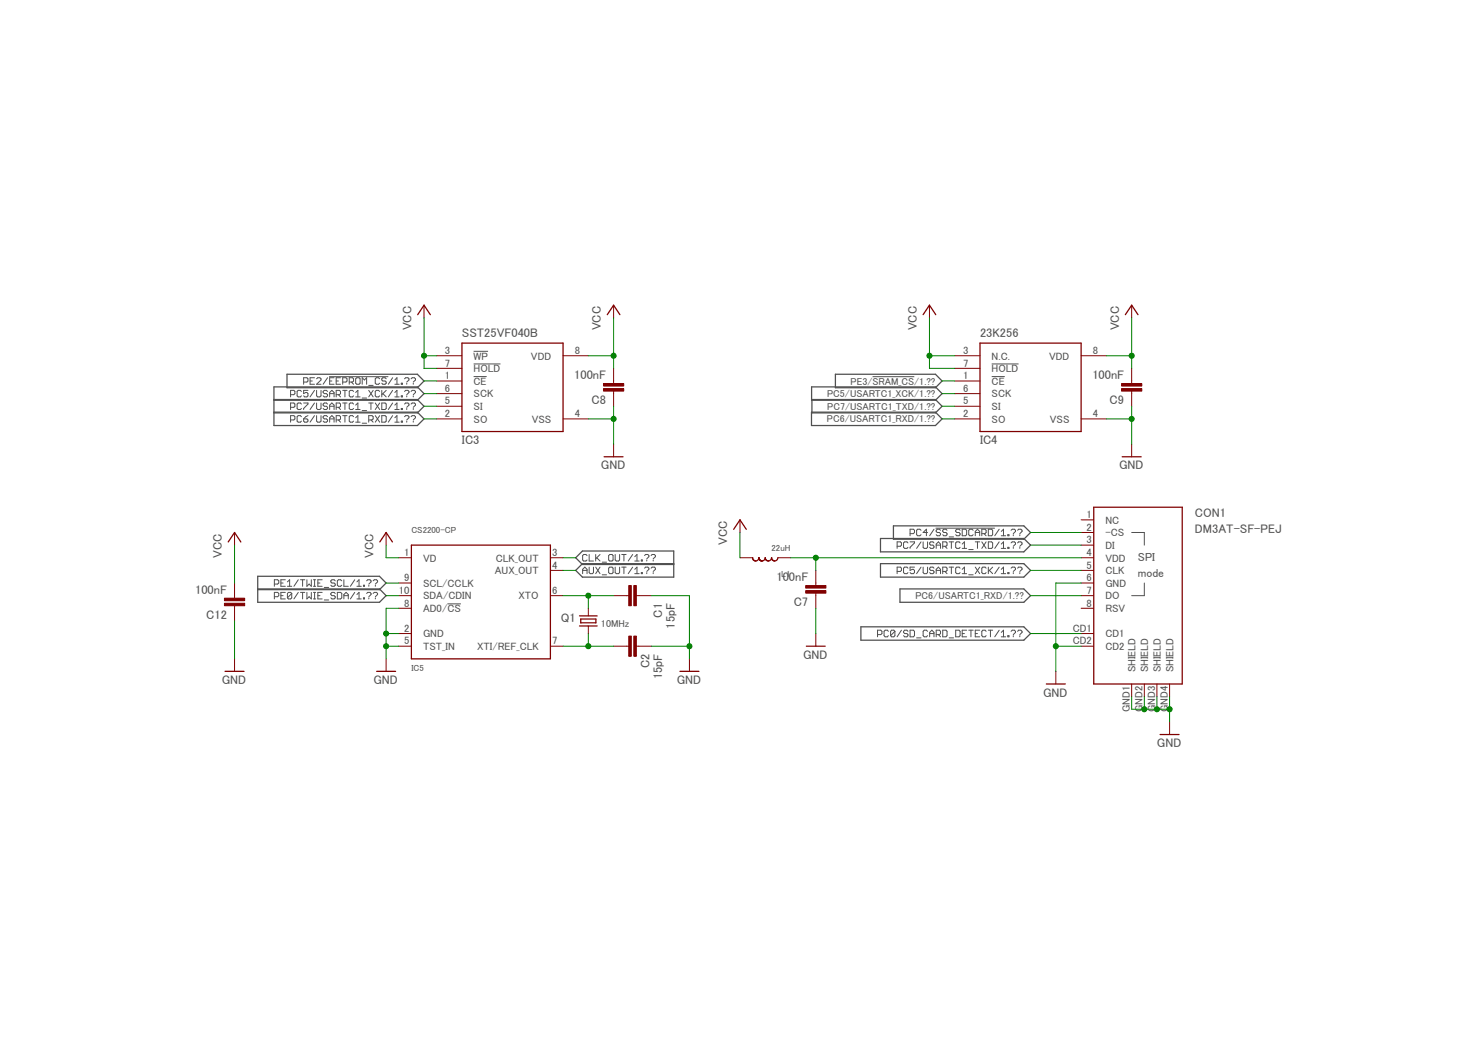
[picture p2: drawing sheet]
<svg xmlns="http://www.w3.org/2000/svg" width="297mm" height="210mm" viewBox="0 0 297 210" stroke-linecap="round" stroke-linejoin="round" font-family="sans-serif">
<g fill="none" stroke="#505050" stroke-width=".2">
<path d="M58.4 79.4h.7l.2-.3v-.4l-.2-.2h-.7v1.3M60.6 78.7l-.2-.2h-.5l-.2 .2v.9l.2 .2h.5l.2-.2M61 76.8h.7l.2-.2v-.4l-.2-.3h-.7v1.4M61.9 78.5h-.9v.6l.4-.2h.3l.2 .2v.5l-.2 .2h-.5l-.2-.2M62.3 76.6h.5M63.2 78.5l-.9 1.3M63.2 75.9h-.9v1.4h.9M63.6 78.5v1.1l.3 .2h.4l.2-.2v-1.1M63.6 76.2l.3-.3h.4l.2 .3v.2l-.9 .9h.9M65.8 78.7l-.2-.2h-.4l-.3 .2 .3 .4h.4l.2 .3v.2l-.2 .2h-.4l-.3-.2M65.8 75.9l-.9 1.4M66.2 75.7h11.8"/>
<path d="M66.3 79.8v-.9l.4-.4 .4 .4v.9M66.3 79.1h.8M66.3 76.6h.4M67.1 75.9h-.8v1.4h.8M67.6 79.4h.6l.2-.3v-.4l-.2-.2h-.6v1.3M67.6 76.6h.4M68 79.4l.4 .4M68.4 75.9h-.8v1.4h.8M68.9 78.5h.8M68.9 76.8h.6l.2-.2v-.4l-.2-.3h-.6v1.4M69.3 78.5v1.3M70.2 76.8h.6l.3-.2v-.4l-.3-.3h-.6v1.4"/>
<path d="M70.6 76.8l.5 .5M71.1 78.7l-.3-.2h-.4l-.2 .2v.9l.2 .2h.4l.3-.2M71.5 78.9l.4-.4v1.3M71.5 79.8h.9M71.5 76.2l.2-.3h.5l.2 .3v.8l-.2 .3h-.5l-.2-.3zM72.8 77.3v-1.4l.4 .5 .5-.5v1.4M74.1 78.5l.9 1.3M74.1 77.5h.9M75 78.5l-.9 1.3M76.3 78.7l-.2-.2h-.5l-.2 .2v.9l.2 .2h.5l.2-.2M76.3 76.2l-.2-.3h-.5l-.2 .3v.8l.2 .3h.5l.2-.3M76.7 78.5v1.3"/>
<path d="M76.9 79.1l.7 .7M77.6 76.2l-.2-.3h-.5l-.2 .3 .2 .4h.5l.2 .2v.2l-.2 .3h-.5l-.2-.3M77.6 78.5l-.9 .9M78.9 78.5l-.9 1.3M78.9 75.9l-.9 1.4M79.4 76.4l.4-.5v1.4M79.4 78.9l.4-.4v1.3M79.4 79.8h.8M79.4 77.3h.8M80.6 77h.3v.3h-.3zM80.6 79.6h.3v.2h-.3zM81.3 76.2l.2-.3h.5l.2 .3v.2l-.5 .4"/>
<path d="M81.3 78.7l.2-.2h.5l.2 .2v.2l-.5 .5M81.7 77v.3M81.7 79.6v.2M82.6 76.2l.2-.3h.5l.2 .3v.2l-.4 .4M82.6 78.7l.2-.2h.5l.2 .2v.2l-.4 .5M83.1 77v.3M83.1 79.6v.2M95.2 75.7h2.6M95.2 73.2h5.4M95.2 70.6h2.9M175.4 75.7h8.3M199.3 75.7h2.6"/>
<path d="M199.3 73.2h5.4M58.4 81.9h.7l.2-.2v-.5l-.2-.2h-.7v1.3M58.4 84.4h.7l.2-.2v-.4l-.2-.2h-.7v1.3M60.6 81.2l-.2-.2h-.5l-.2 .2v.9l.2 .2h.5l.2-.2M60.6 83.8l-.2-.2h-.5l-.2 .2v.9l.2 .2h.5l.2-.2M61 81h.9v.2l-.9 .9v.2M61 84.2h.7l.2 .5-.2 .2h-.5l-.2-.2zM61.9 83.6l-.9 .6M63.2 81l-.9 1.3M63.2 83.6l-.9 1.3M63.6 81v1.1l.3 .2h.4l.2-.2v-1.1M63.6 83.6v1.1l.3 .2h.4l.2-.2v-1.1"/>
<path d="M65.8 81.2l-.2-.2h-.4l-.3 .2 .3 .5h.4l.2 .2v.2l-.2 .2h-.4l-.3-.2M65.8 83.8l-.2-.2h-.4l-.3 .2 .3 .4h.4l.2 .2v.3l-.2 .2h-.4l-.3-.2M66.3 81.7h.8M66.3 82.3v-.9l.4-.4 .4 .4v.9M66.3 84.9v-.9l.4-.4 .4 .4v.9M66.3 84.2h.8M67.6 81.9h.6l.2-.2v-.5l-.2-.2h-.6v1.3M67.6 84.4h.6l.2-.2v-.4l-.2-.2h-.6v1.3M68 81.9l.4 .4M68 84.4l.4 .5M68.9 81h.8M68.9 83.6h.8"/>
<path d="M69.3 81v1.3M69.3 83.6v1.3M71.1 81.2l-.3-.2h-.4l-.2 .2v.9l.2 .2h.4l.3-.2M71.1 83.8l-.3-.2h-.4l-.2 .2v.9l.2 .2h.4l.3-.2M71.5 82.3h.9M71.5 81.4l.4-.4v1.3M71.5 84l.4-.4v1.3M71.5 84.9h.9M72.8 82.5h.9M72.8 80h.9M72.8 85.1h.9M74.1 81h.9"/>
<path d="M74.1 84.4h.7l.2-.2v-.4l-.2-.2h-.7v1.3M74.5 81v1.3M74.5 84.4l.5 .5M75.4 81l.9 1.3M75.4 83.6l.9 1.3M76.3 81l-.9 1.3M76.3 83.6l-.9 1.3M76.7 81h.7l.2 .2v.9l-.2 .2h-.7zM76.7 83.6h.7l.2 .2v.9l-.2 .2h-.7zM78.9 81l-.9 1.3M78.9 83.6l-.9 1.3M79.4 82.3h.8"/>
<path d="M79.4 81.4l.4-.4v1.3M79.4 84l.4-.4v1.3M79.4 84.9h.8M80.6 82.1h.3v.2h-.3zM80.6 84.7h.3v.2h-.3zM81.3 81.2l.2-.2h.5l.2 .2v.2l-.5 .5M81.3 83.8l.2-.2h.5l.2 .2v.2l-.5 .4M81.7 82.1v.2M81.7 84.7v.2M82.6 81.2l.2-.2h.5l.2 .2v.2l-.4 .5M82.6 83.8l.2-.2h.5l.2 .2v.2l-.4 .4M83.1 82.1v.2"/>
<path d="M83.1 84.7v.2M55.1 117.4h.7l.2-.2v-.4l-.2-.2h-.7v1.3M55.1 120h.7l.2-.2v-.5l-.2-.2h-.7v1.3M56.5 119.8h.4M56.5 117.2h.4M57.3 119.1h-.8v1.3h.8M57.3 116.6h-.8v1.3h.8M57.8 117.9h.8M57.8 117l.4-.4v1.3M58.6 119.3l-.2-.2h-.4l-.2 .2v.9M58.6 119.3v.9l-.2 .2h-.4l-.2-.2M58.6 119.3l-.8 .9"/>
<path d="M59.9 119.1l-.8 1.3M59.9 116.6l-.8 1.3M60.4 119.1h.9M60.4 116.6h.9M60.8 116.6v1.3M60.8 119.1v1.3M61.7 116.6v1.3l.4-.5 .5 .5v-1.3M61.7 119.1v1.3l.4-.4 .5 .4v-1.3M63 119.1h.4M63 116.6h.4M63 117.9h.4M63.2 116.6v1.3"/>
<path d="M63.2 119.1v1.3M63.9 119.8h.4M63.9 117.2h.4M64.7 119.1h-.8v1.3h.8M64.7 116.6h-.8v1.3h.8M65.2 118.1h.9M67.4 119.3l-.3-.2h-.4l-.2 .2 .2 .5h.4l.3 .2v.2l-.3 .2h-.4l-.2-.2M67.4 116.8l-.3-.2h-.4l-.2 .2 .2 .4h.4l.3 .2v.3l-.3 .2h-.4l-.2-.2M67.8 119.1h.7l.2 .2v.9l-.2 .2h-.7zM68.7 116.8l-.2-.2h-.5l-.2 .2v.9l.2 .2h.5l.2-.2M69.1 119.8h.9M69.1 116.6v1.3h.9"/>
<path d="M71.3 119.1l-.9 1.3M71.3 116.6l-.9 1.3M71.7 119.5l.5-.4v1.3M71.7 117l.5-.4v1.3M71.7 117.9h.9M73 117.7h.3v.2h-.3zM73.7 116.8l.2-.2h.5l.2 .2v.2l-.5 .4M73.7 119.3l.2-.2h.5l.2 .2v.2l-.5 .5M74.1 117.7v.2M75 119.3l.2-.2h.5l.2 .2v.2l-.5 .5M75 116.8l.2-.2h.5l.2 .2v.2l-.5 .4M75.4 117.7v.2"/>
<path d="M117.1 114.7h.9M117.1 115.3v-.8l.4-.5 .5 .5v.8M118 111.7l-.2-.2h-.5l-.2 .2v.9l.2 .2h.5l.2-.2M118.4 114v1.1l.2 .2h.5l.2-.2v-1.1M118.4 111.5v1.3h.9M119.7 111.5v1.3M119.7 114l.9 1.3M119.9 112.1l.7 .7M120.6 111.5l-.9 .9M120.6 114l-.9 1.3M121 115.6h.9M121 113h.9"/>
<path d="M122.3 114.2l.3-.2h.4l.2 .2v.9l-.2 .2h-.4l-.3-.2zM122.3 111.7l.3-.2h.4l.2 .2v.9l-.2 .2h-.4l-.3-.2zM123.6 114v1.1l.3 .2h.4l.2-.2v-1.1M123.6 111.5v1.1l.3 .2h.4l.2-.2v-1.1M124.9 114h.9M124.9 111.5h.9M125.4 111.5v1.3M125.4 114v1.3M127.1 111.5l-.8 1.3M127.1 114l-.8 1.3M127.6 115.3h.9M127.6 112.8h.9"/>
<path d="M127.6 111.9l.4-.4v1.3M127.6 114.5l.4-.5v1.3M128.9 115.1h.2v.2h-.2zM128.9 112.6h.2v.2h-.2zM129.5 114.2l.3-.2h.4l.2 .2v.3l-.4 .4M129.5 111.7l.3-.2h.4l.2 .2v.2l-.4 .5M130 112.6v.2M130 115.1v.2M130.9 114.2l.2-.2h.4l.2 .2v.3l-.4 .4M130.9 111.7l.2-.2h.4l.2 .2v.2l-.4 .5M131.3 112.6v.2M131.3 115.1v.2"/>
<path d="M180.3 109.8h.7l.2-.2v-.4l-.2-.3h-.7v1.4M180.3 114.9h.7l.2-.2v-.5l-.2-.2h-.7v1.3M182.5 109.2l-.2-.3h-.5l-.2 .3v.8l.2 .3h.5l.2-.3M182.5 114.2l-.2-.2h-.5l-.2 .2v.9l.2 .2h.5l.2-.2M182.9 108.9h.9v.3l-.9 .8v.3M182.9 107.3h.7l.2-.2v-.5l-.2-.2h-.7v1.3M183.8 114h-.9v.7l.7-.2 .2 .2v.4l-.2 .2h-.5l-.2-.2M185.1 108.9l-.9 1.4M185.1 114l-.9 1.3M185.1 106.6l-.2-.2h-.5l-.2 .2v.9l.2 .2h.5l.2-.2M185.5 108.9v1.1l.2 .3h.5l.2-.3v-1.1M185.5 114v1.1l.2 .2h.5l.2-.2v-1.1"/>
<path d="M186.4 107.1h-.9l.7-.7v1.3M187.7 109.2l-.2-.3h-.5l-.2 .3 .2 .4h.5l.2 .2-.2 .5h-.5l-.2-.3M187.7 114.2l-.2-.2h-.5l-.2 .2 .2 .5h.5l.2 .2-.2 .4h-.5l-.2-.2M187.7 106.4l-.9 1.3M188.1 106.2h11.8M188.2 109.6h.8M188.2 110.3v-.9l.4-.5 .4 .5v.9M188.2 115.3v-.8l.4-.5 .4 .5v.8M188.2 114.7h.8M189 106.6l-.2-.2h-.4l-.2 .2 .2 .5h.4l.2 .2-.2 .4h-.4l-.2-.2M189.5 109.8h.6l.2-.2v-.4l-.2-.3h-.6v1.4M189.5 114.9h.6l.2-.2v-.5l-.2-.2h-.6v1.3"/>
<path d="M189.9 109.8l.4 .5M189.9 114.9l.4 .4M190.3 106.6l-.2-.2h-.4l-.2 .2v.2l.2 .3h.4l.2 .4-.2 .2h-.4l-.2-.2M190.8 108.9h.8M190.8 114h.8M190.8 107.9h.8M191.2 108.9v1.4M191.2 114v1.3M193 106.6l-.3-.2h-.4l-.2 .2v.2l.2 .3h.4l.3 .2-.3 .4h-.4l-.2-.2M193 109.2l-.3-.3h-.4l-.2 .3v.8l.2 .3h.4l.3-.3M193 114.2l-.3-.2h-.4l-.2 .2v.9l.2 .2h.4l.3-.2M193.4 110.3h.9"/>
<path d="M193.4 109.4l.4-.5v1.4M193.4 114.5l.4-.5v1.3M193.4 115.3h.9M193.4 106.4h.6l.3 .2v.9l-.3 .2h-.6zM194.7 110.5h.9M194.7 115.6h.9M195.6 106.6l-.3-.2h-.4l-.2 .2v.9l.2 .2h.4l.3-.2M196 107.1h.9M196 108.9h.9M196 107.7v-.9l.4-.4 .5 .4v.9M196 114l.9 1.3M196.4 108.9v1.4"/>
<path d="M196.9 114l-.9 1.3M197.3 108.9l.9 1.4M197.3 107.3h.7l.2-.2v-.5l-.2-.2h-.7v1.3M197.8 107.3l.4 .4M198.2 108.9l-.9 1.4M198.2 114.2l-.2-.2h-.5l-.2 .2v.9l.2 .2h.5l.2-.2M198.6 108.9h.7l.2 .3v.8l-.2 .3h-.7zM198.6 106.4h.7l.2 .2v.9l-.2 .2h-.7zM198.6 114v1.3M198.8 114.7l.7 .6M199.5 114l-.9 .9M200.8 108.9l-.9 1.4"/>
<path d="M200.8 114l-.9 1.3M200.8 106.4l-.9 1.3M201.2 110.3h.9M201.2 109.4l.5-.5v1.4M201.2 106.8l.5-.4v1.3M201.2 114.5l.5-.5v1.3M201.2 115.3h.9M201.2 107.7h.9M202.5 110h.3v.3h-.3zM202.5 107.5h.3v.2h-.3zM202.5 115.1h.3v.2h-.3zM203.2 109.2l.2-.3h.5l.2 .3v.2l-.5 .4"/>
<path d="M203.2 106.6l.2-.2h.5l.2 .2v.2l-.5 .5M203.2 114.2l.2-.2h.5l.2 .2v.3l-.5 .4M203.6 107.5v.2M203.6 110v.3M203.6 115.1v.2M204.5 109.2l.2-.3h.5l.2 .3v.2l-.4 .4M204.5 106.6l.2-.2h.5l.2 .2v.2l-.4 .5M204.5 114.2l.2-.2h.5l.2 .2v.3l-.4 .4M205 107.5v.2M205 110v.3M205 115.1v.2M227.4 107.1h2.6v2.5"/>
<path d="M230 117.2v2.6h-2.6M63 120.4h.4M65.2 120.6h.9M69.1 120.4v-.9l.5-.4 .4 .4v.9M71.7 120.4h.9M73 120.2h.3v.2h-.3zM74.1 120.2v.2M75.4 120.2v.2M89.9 121.4h2.7M176.4 127.6h.6l.2-.2v-.5l-.2-.2h-.6v1.3M178.5 126.9l-.2-.2h-.4l-.2 .2v.9l.2 .2h.4l.2-.2M179.9 126.9l-.3-.2h-.4l-.2 .2v.9"/>
<path d="M179.9 126.9v.9l-.3 .2h-.4l-.2-.2M179.9 126.9l-.9 .9M181.2 126.7l-.9 1.3M182.5 126.9l-.2-.2h-.5l-.2 .2 .2 .5h.5l.2 .2-.2 .4h-.5l-.2-.2M182.9 126.7h.7l.2 .2v.9l-.2 .2h-.7zM184.2 128.2h.9M186.4 126.9l-.2-.2h-.5l-.2 .2v.9l.2 .2h.5l.2-.2M186.8 128v-.9l.5-.4 .4 .4v.9M186.8 127.4h.9M188.2 127.6h.6l.2-.2v-.5l-.2-.2h-.6v1.3M188.6 127.6l.4 .4M189.5 126.7h.6l.2 .2v.9l-.2 .2h-.6z"/>
<path d="M190.8 128.2h.8M192.1 126.7h.6l.3 .2v.9l-.3 .2h-.6zM193.4 127.4h.4M194.3 126.7h-.9v1.3h.9M194.7 126.7h.9M195.1 126.7v1.3M196 127.4h.4M196.9 126.7h-.9v1.3h.9M198.2 126.9l-.2-.2h-.5l-.2 .2v.9l.2 .2h.5l.2-.2M198.6 126.7h.9M199.1 126.7v1.3M200.8 126.7l-.9 1.3"/>
<path d="M201.2 127.1l.5-.4v1.3M201.2 128h.9M202.5 127.8h.3v.2h-.3zM203.2 126.9l.2-.2h.5l.2 .2v.2l-.5 .5M203.6 127.8v.2M204.5 126.9l.2-.2h.5l.2 .2v.2l-.4 .5M205 127.8v.2"/>
</g>
<g fill="none" stroke="#505050" stroke-width=".25">
<path d="M57.7 75.2h26.2l1.3 1.4-1.3 1.4h-26.2zM163.1 77.8h24.9l1.3 1.3-1.3 1.4h-24.9zM167.9 75.2h20.1l1.3 1.4-1.3 1.4h-20.1zM55.1 80.3h28.8l1.3 1.4-1.3 1.3h-28.8M55.1 80.5h28.8l1.3-1.4-1.3-1.3h-28.8v7.8h28.8l1.3-1.4-1.3-1.3h-28.8M163.1 82.9h24.9l1.3 1.3-1.3 1.4h-24.9zM163.2 80.3h24.8l1.3 1.4-1.3 1.3h-24.8zM51.8 118.4h24.5l1.3 1.4-1.3 1.3h-24.5v-5.2h24.5l1.3 1.3-1.3 1.4h-24.5M135.4 113.3h-18.3l-1.4 1.4 1.4 1.3h18.3v-5.2h-18.3l-1.4 1.3 1.4 1.4h18.3M177 108.3h28.8l1.3 1.3-1.3 1.4h-28.8zM177 113.3h28.8l1.3 1.4-1.3 1.3h-28.8zM179.6 105.7h26.2l1.3 1.4-1.3 1.3h-26.2z"/>
<path d="M180.9 118.4h24.9l1.3 1.4-1.3 1.3h-24.9zM173 126h32.8l1.3 1.4-1.3 1.3h-32.8z"/>
</g>
<g fill="none" stroke="#800000" stroke-width=".2">
<path d="M85.2 61.4v2.5M87.8 76.6h5M87.8 79.1h5M87.8 74.1h5M87.8 71.5h5M113.2 71.5h5M123.3 61.4v2.5M123.3 74.1v3M123.3 78.6v3.1M186.8 61.4v2.5M191.9 76.6h5.1M191.9 79.1h5.1"/>
<path d="M191.9 74.1h5.1M191.9 71.5h5.1M217.3 71.5h5.1M227.4 61.4v2.5M227.4 74.1v3M227.4 78.6v3.1M87.8 81.7h5M87.8 84.2h5M113.2 84.2h5M123.3 89.3v2.5M191.9 81.7h5.1M191.9 84.2h5.1"/>
<path d="M217.3 84.2h5.1M227.4 89.3v2.5M47.1 107.1v2.5M47.1 117.2v3.1M77.6 107.1v2.5M80.1 119.8h2.6M80.1 112.1h2.6M80.1 117.2h2.6M110.6 119.8h2.6M110.6 112.1h2.6M110.6 114.7h2.6M123.3 119.8h3.1"/>
<path d="M127.9 119.8h3M148.7 112.1h2.6M148.7 104.5v2.6M156.3 112.1h2.6M164 114.7v3M164 119.3v3M217.3 119.8h2.5M217.3 112.1h2.5M217.3 117.2h2.5M217.3 114.7h2.5M217.3 107.1h2.5M217.3 109.6h2.5"/>
<path d="M217.3 104.5h2.5M47.1 121.8v3M47.1 132.5v2.5M77.6 132.5v2.5M80.1 129.9h2.6M80.1 122.3h2.6M80.1 127.4h2.6M110.6 129.9h2.6M118.2 122.3v1.5M118.2 125.9v1.5M123.3 129.9h3.1M127.9 129.9h3"/>
<path d="M138.6 132.5v2.5M164 127.4v2.5M212.2 135v2.5M217.3 129.9h2.5M217.3 122.3h2.5M217.3 127.4h2.5M227.4 137.5v2.6M230 137.5v2.6M232.5 137.5v2.6M235.1 137.5v2.6M235.1 145.1v2.6"/>
</g>
<g fill="#800000" stroke="#800000" stroke-width=".2">
<path d="M121.3 77.1h4v.5h-4z"/>
<path d="M121.3 78.1h4v.5h-4z"/>
<path d="M225.4 77.1h4.1v.5h-4.1z"/>
<path d="M225.4 78.1h4.1v.5h-4.1z"/>
<path d="M126.4 117.7h.5v4.1h-.5z"/>
<path d="M127.4 117.7h.5v4.1h-.5z"/>
<path d="M126.4 127.9h.5v4.1h-.5z"/>
<path d="M127.4 127.9h.5v4.1h-.5z"/>
<path d="M45.1 120.3h4.1v.5h-4.1z"/>
<path d="M45.1 121.3h4.1v.5h-4.1z"/>
<path d="M161.9 117.7h4.1v.5h-4.1z"/>
<path d="M161.9 118.7h4.1v.6h-4.1z"/>
</g>
<g fill="none" stroke="#800000" stroke-width=".25">
<path d="M83.9 63.3l1.3-1.9 1.3 1.9M92.8 69h20.4v17.8h-20.4zM122 63.3l1.3-1.9 1.3 1.9M185.5 63.3l1.3-1.9 1.3 1.9M197 69h20.3v17.8h-20.3zM226.2 63.3l1.2-1.9 1.3 1.9M121.4 91.8h3.8M225.5 91.8h3.8M45.9 109l1.2-1.9 1.3 1.9M76.3 109l1.3-1.9 1.3 1.9M82.7 109.6h27.9v22.9h-27.9zM147.4 106.4l1.3-1.9 1.3 1.9"/>
<path d="M151.3 112.1a.63 .63 0 0 0 .6 .7 .63 .63 0 0 0 .6-.7 .63 .63 0 0 0 .7 .7 .63 .63 0 0 0 .6-.7 .63 .63 0 0 0 .6 .7 .63 .63 0 0 0 .7-.7 .63 .63 0 0 0 .6 .7 .63 .63 0 0 0 .6-.7M219.8 102h17.8v35.5h-17.8zM45.2 135h3.8M75.7 135h3.8M116.5 123.8h3.5M116.5 125.9h3.5M116.7 124.5h3.1v.7h-3.1zM136.7 135h3.8M162.1 129.9h3.7M210.3 137.5h3.8M233.2 147.7h3.8"/>
</g>
<g fill="none" stroke="#008000" stroke-width=".2">
<path d="M85.2 71.5h2.6M85.2 63.9v10.2h2.6M85.2 79.1h2.6M85.2 76.6h2.6M118.2 71.5h5.1M123.3 63.9v10.2M186.8 71.5h5.1M186.8 63.9v10.2h5.1M189.3 79.1h2.6M189.3 76.6h2.6M222.4 71.5h5M227.4 63.9v10.2"/>
<path d="M85.2 84.2h2.6M85.2 81.7h2.6M118.2 84.2h5.1M123.3 81.7v7.6M189.3 84.2h2.6M189.3 81.7h2.6M222.4 84.2h5M227.4 81.7v7.6M47.1 109.6v7.6M77.6 119.8h2.5M77.6 109.6v2.5h2.5M77.6 117.2h2.5"/>
<path d="M113.2 119.8h10.1M113.2 112.1h2.5M113.2 114.7h2.5M118.2 119.8v2.5M130.9 119.8h7.7v12.7M148.7 107.1v5M158.9 112.1h58.4M164 112.1v2.6M207.1 119.8h10.2M207.1 109.6h10.2M207.1 114.7h10.2M207.1 107.1h10.2"/>
<path d="M217.3 117.2h-5.1v17.8M47.1 124.8v7.7M77.6 129.9h2.5M77.6 127.4h2.5M80.1 122.3h-2.5v10.2M113.2 129.9h10.1M118.2 127.4v2.5M130.9 129.9h7.7M164 122.3v5.1M207.1 127.4h10.2M212.2 129.9h5.1M227.4 140.1v2.5h7.7"/>
<path d="M230 140.1v2.5M232.5 140.1v2.5M235.1 140.1v5"/>
</g>
<g fill="#008000" stroke="#008000" stroke-width=".2">
<circle cx="227.4" cy="84.2" r=".51"/>
<circle cx="123.3" cy="84.2" r=".51"/>
<circle cx="138.6" cy="129.9" r=".51"/>
<circle cx="77.6" cy="127.4" r=".51"/>
<circle cx="77.6" cy="129.9" r=".51"/>
<circle cx="212.2" cy="129.9" r=".51"/>
<circle cx="235.1" cy="142.6" r=".51"/>
<circle cx="232.5" cy="142.6" r=".51"/>
<circle cx="230" cy="142.6" r=".51"/>
<circle cx="227.4" cy="71.5" r=".51"/>
<circle cx="186.8" cy="71.5" r=".51"/>
<circle cx="85.2" cy="71.5" r=".51"/>
<circle cx="123.3" cy="71.5" r=".51"/>
<circle cx="118.2" cy="129.9" r=".51"/>
<circle cx="118.2" cy="119.8" r=".51"/>
<circle cx="164" cy="112.1" r=".51"/>
</g>
<g font-size="2.5" fill="#505050">
<text x="82.7" y="66.4" transform="rotate(-90 82.7 66.4)">VCC</text>
<text x="92.8" y="67.7">SST25VF040B</text>
<text x="120.8" y="66.4" transform="rotate(-90 120.8 66.4)">VCC</text>
<text x="184.3" y="66.4" transform="rotate(-90 184.3 66.4)">VCC</text>
<text x="197" y="67.7">23K256</text>
<text x="224.9" y="66.4" transform="rotate(-90 224.9 66.4)">VCC</text>
<text x="115.4" y="76.2">100nF</text>
<text x="219.5" y="76.2">100nF</text>
<text x="118.9" y="81.3">C8</text>
<text x="223" y="81.3">C9</text>
<text x="92.8" y="89.3">IC3</text>
<text x="197" y="89.3">IC4</text>
<text x="120.8" y="94.4">GND</text>
<text x="224.9" y="94.4">GND</text>
<text x="240.1" y="107.1">DM3AT-SF-PEJ</text>
<text x="240.1" y="104">CON1</text>
<text x="44.6" y="112.1" transform="rotate(-90 44.6 112.1)">VCC</text>
<text x="75.1" y="112.1" transform="rotate(-90 75.1 112.1)">VCC</text>
<text x="146.2" y="109.6" transform="rotate(-90 146.2 109.6)">VCC</text>
<text x="39.2" y="119.4">100nF</text>
<text x="156.1" y="116.8">100nF</text>
<text x="41.5" y="124.5">C12</text>
<text x="112.7" y="125.1">Q1</text>
<text x="133.1" y="124.2" transform="rotate(-90 133.1 124.2)">C1</text>
<text x="159.5" y="121.9">C7</text>
<text x="135.6" y="126.4" transform="rotate(-90 135.6 126.4)">15pF</text>
<text x="44.6" y="137.5">GND</text>
<text x="75.1" y="137.5">GND</text>
<text x="130.6" y="134.3" transform="rotate(-90 130.6 134.3)">C2</text>
<text x="133.1" y="136.6" transform="rotate(-90 133.1 136.6)">15pF</text>
<text x="136" y="137.5">GND</text>
<text x="161.4" y="132.5">GND</text>
<text x="209.7" y="140.1">GND</text>
<text x="232.5" y="150.2">GND</text>
</g>
<g font-size="2.3" fill="#505050">
<text x="228.7" y="112.8">SPI</text>
<text x="228.7" y="116">mode</text>
</g>
<g font-size="2.1" fill="#505050">
<text x="89.4" y="71.2">3</text>
<text x="115.5" y="71.2">8</text>
<text x="193.5" y="71.2">3</text>
<text x="219.6" y="71.2">8</text>
<text x="89.4" y="76.2">1</text>
<text x="89.4" y="73.7">7</text>
<text x="95.2" y="77.4">CE</text>
<text x="95.2" y="72.3">WP</text>
<text x="95.2" y="74.8">HOLD</text>
<text x="106.7" y="72.3">VDD</text>
<text x="193.5" y="76.2">1</text>
<text x="193.5" y="73.7">7</text>
<text x="199.3" y="77.4">CE</text>
<text x="199.3" y="74.8">HOLD</text>
<text x="199.3" y="72.3">N.C.</text>
<text x="210.8" y="72.3">VDD</text>
<text x="89.4" y="78.8">6</text>
<text x="89.4" y="81.3">5</text>
<text x="89.4" y="83.9">2</text>
<text x="95.2" y="79.9">SCK</text>
<text x="95.2" y="82.4">SI</text>
<text x="115.5" y="83.9">4</text>
<text x="193.5" y="78.8">6</text>
<text x="193.5" y="81.3">5</text>
<text x="193.5" y="83.9">2</text>
<text x="199.3" y="79.9">SCK</text>
<text x="199.3" y="82.4">SI</text>
<text x="219.6" y="83.9">4</text>
<text x="95.2" y="85">SO</text>
<text x="106.9" y="85">VSS</text>
<text x="199.3" y="85">SO</text>
<text x="211" y="85">VSS</text>
<text x="218.4" y="106.7">2</text>
<text x="218.4" y="104.2">1</text>
<text x="222.2" y="107.8">-CS</text>
<text x="222.2" y="105.3">NC</text>
<text x="81.2" y="111.8">1</text>
<text x="85" y="112.9">VD</text>
<text x="99.6" y="112.9">CLK_OUT</text>
<text x="111" y="111.8">3</text>
<text x="218.4" y="109.2">3</text>
<text x="218.4" y="111.8">4</text>
<text x="222.2" y="110.4">DI</text>
<text x="222.2" y="112.9">VDD</text>
<text x="80.2" y="119.4">10</text>
<text x="81.2" y="116.9">9</text>
<text x="85" y="118">SCL/CCLK</text>
<text x="99.5" y="115.4">AUX_OUT</text>
<text x="111" y="119.4">6</text>
<text x="111" y="114.3">4</text>
<text x="218.4" y="114.3">5</text>
<text x="218.4" y="119.4">7</text>
<text x="218.4" y="116.9">6</text>
<text x="222.2" y="115.4">CLK</text>
<text x="222.2" y="118">GND</text>
<text x="81.2" y="121.9">8</text>
<text x="85" y="120.5">SDA/CDIN</text>
<text x="85" y="123.1">AD0/CS</text>
<text x="104.2" y="120.5">XTO</text>
<text x="218.4" y="121.9">8</text>
<text x="222.2" y="120.5">DO</text>
<text x="222.2" y="123.1">RSV</text>
<text x="81.2" y="127">2</text>
<text x="81.2" y="129.6">5</text>
<text x="85" y="128.1">GND</text>
<text x="85" y="130.7">TST_IN</text>
<text x="95.9" y="130.7">XTI/REF_CLK</text>
<text x="111" y="129.6">7</text>
<text x="215.6" y="127">CD1</text>
<text x="215.6" y="129.6">CD2</text>
<text x="222.2" y="128.1">CD1</text>
<text x="222.2" y="130.7">CD2</text>
<text x="228.2" y="135.2" transform="rotate(-90 228.2 135.2)">SHIELD</text>
<text x="230.7" y="135.2" transform="rotate(-90 230.7 135.2)">SHIELD</text>
<text x="233.3" y="135.2" transform="rotate(-90 233.3 135.2)">SHIELD</text>
<text x="235.8" y="135.2" transform="rotate(-90 235.8 135.2)">SHIELD</text>
<text x="227.1" y="143.2" transform="rotate(-90 227.1 143.2)">GND1</text>
<text x="229.6" y="143.2" transform="rotate(-90 229.6 143.2)">GND2</text>
<text x="232.2" y="143.2" transform="rotate(-90 232.2 143.2)">GND3</text>
<text x="234.7" y="143.2" transform="rotate(-90 234.7 143.2)">GND4</text>
</g>
<g font-size="2" fill="#505050">
<text x="170.9" y="77.3">PE3/SRAM_CS/1.??</text>
<text x="166.2" y="79.8">PC5/USARTC1_XCK/1.??</text>
<text x="166.3" y="82.4">PC7/USARTC1_TXD/1.??</text>
<text x="166.2" y="84.9">PC6/USARTC1_RXD/1.??</text>
<text x="184" y="120.5">PC6/USARTC1_RXD/1.??</text>
<text x="120.8" y="126.1">10MHz</text>
</g>
<g font-size="1.8" fill="#505050">
<text x="82.7" y="107.1">CS2200-CP</text>
<text x="155.1" y="110.9">22uH</text>
<text x="157" y="116">L1</text>
<text x="82.7" y="135">IC5</text>
</g>
</svg>
